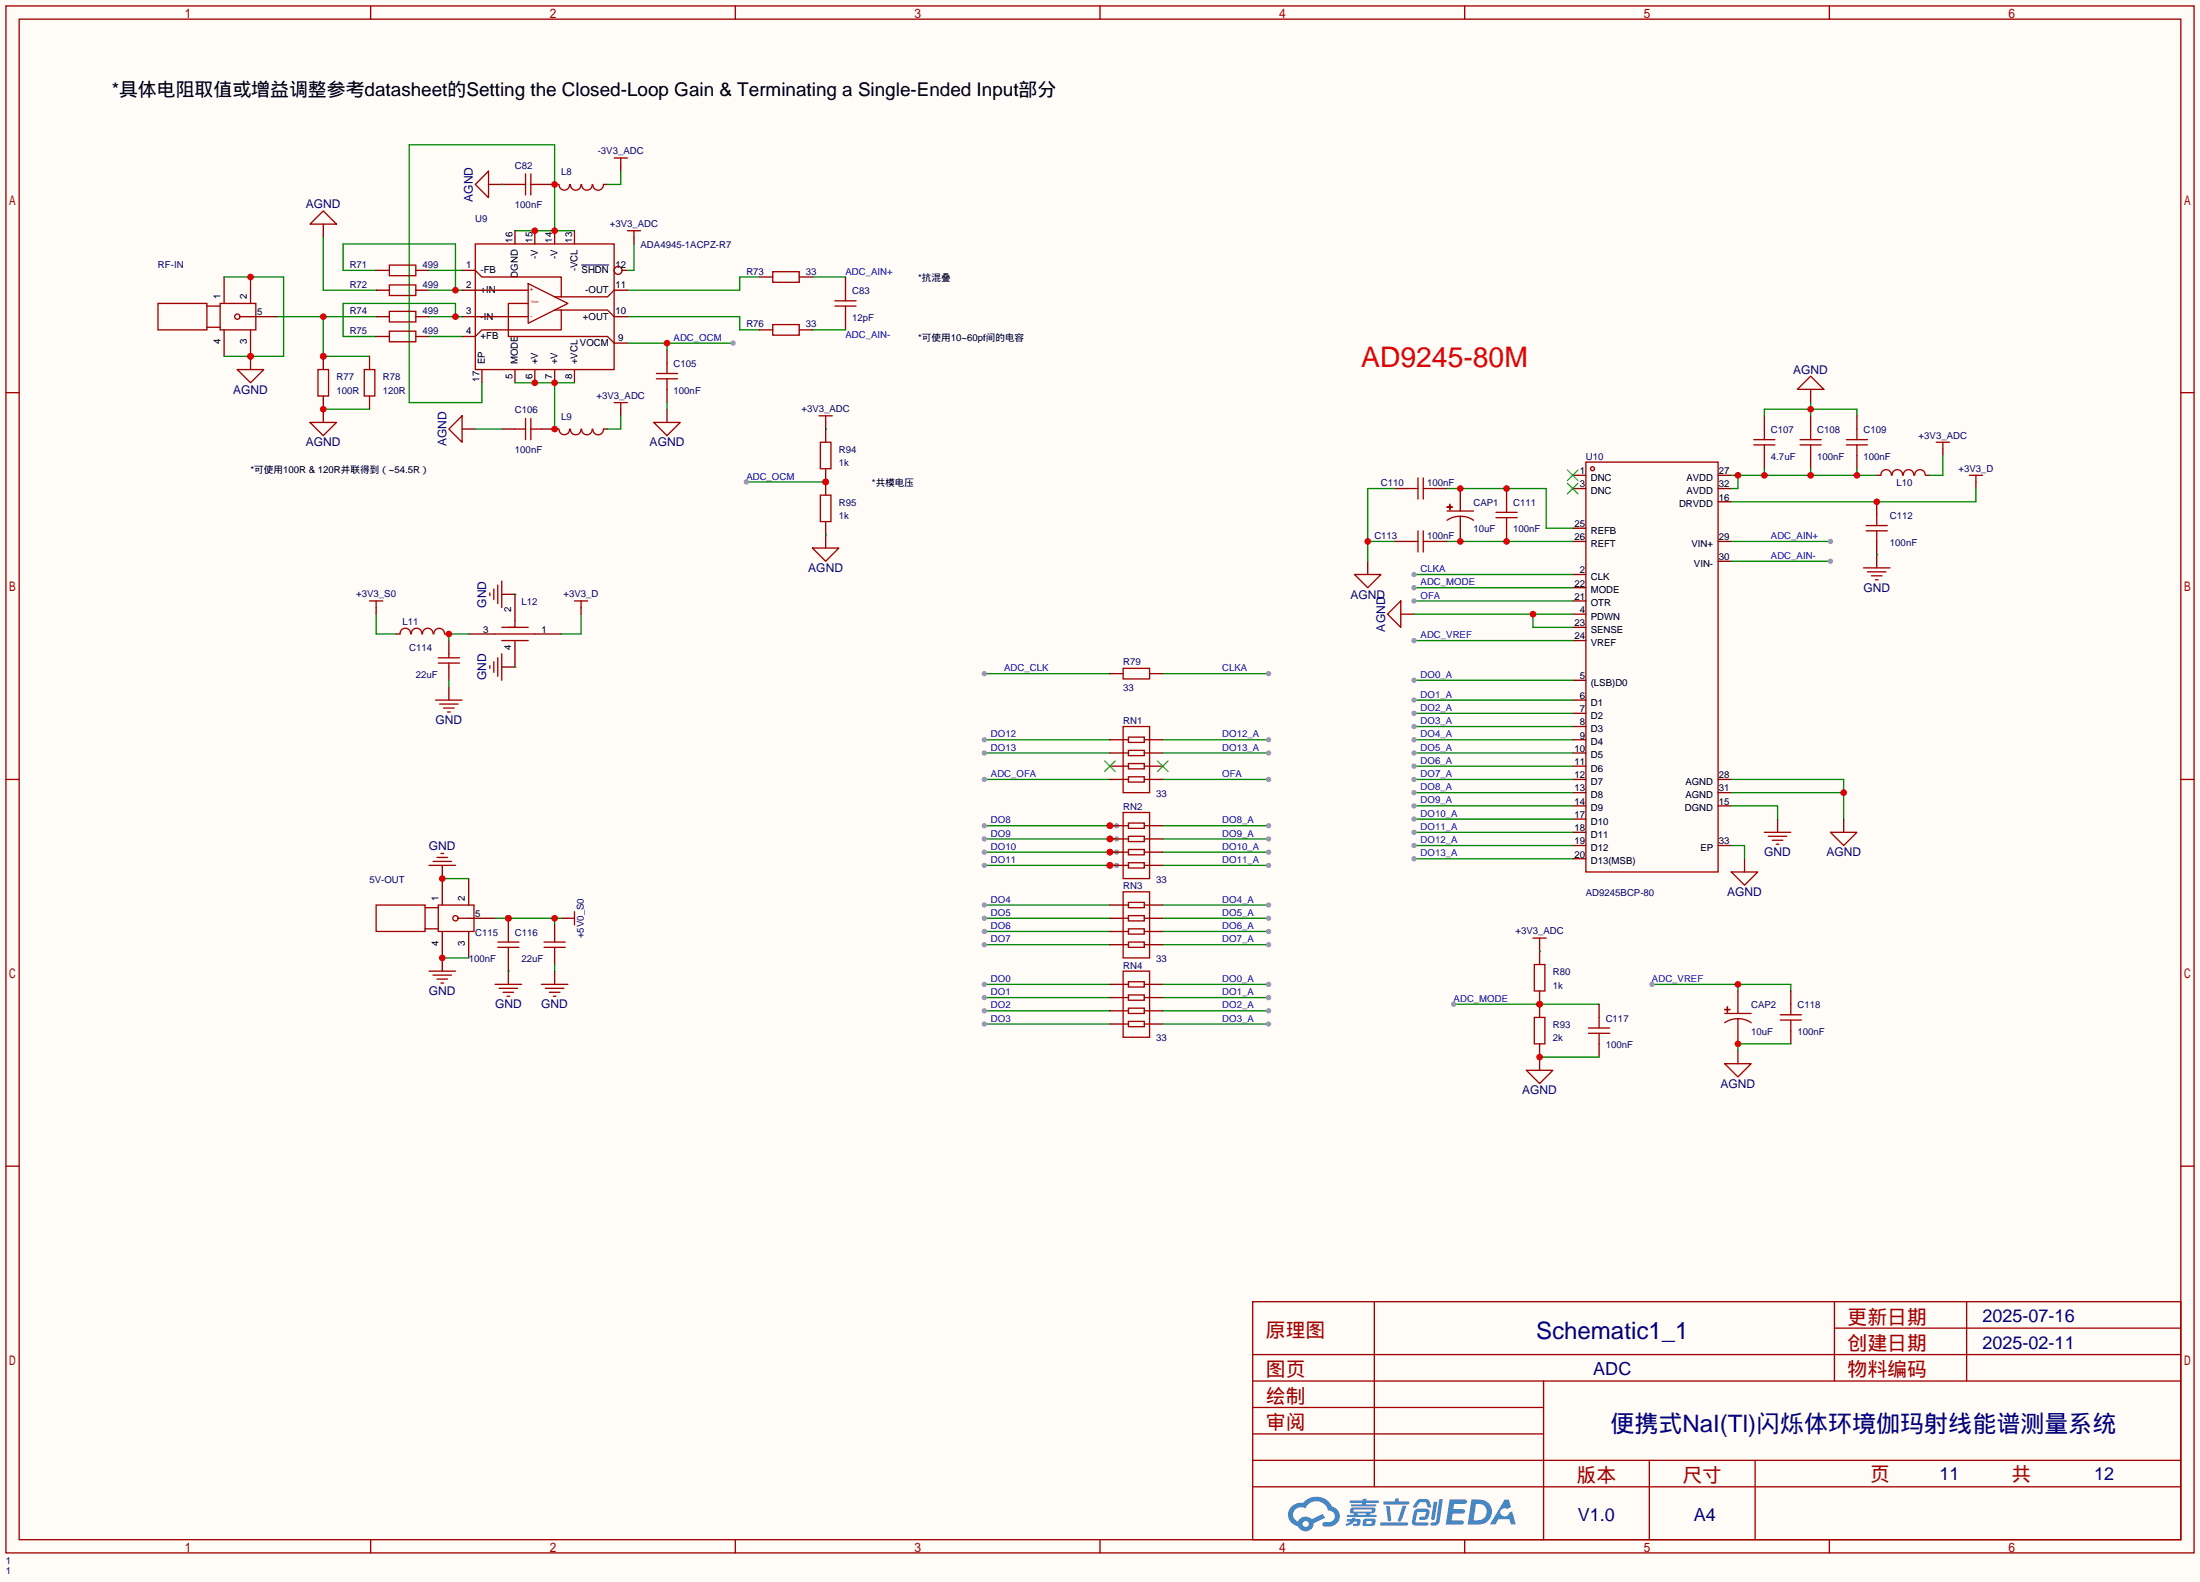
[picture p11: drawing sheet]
<svg xmlns="http://www.w3.org/2000/svg" width="423mm" height="304mm" viewBox="0 0 423 304" stroke-linecap="round" stroke-linejoin="round" font-family="sans-serif">
<path d="M0 0h422.7v303.9h-422.7z" fill="#fffcf7"/>
<g fill="none" stroke="#a10000" stroke-width=".25">
<path d="M1.1 1.1h420.4v297.2h-420.4zM3.7 3.7h415.3v292.1h-415.3zM71.2 1.1v2.6M141.3 1.1v2.6M211.3 1.1v2.6M281.4 1.1v2.6M351.5 1.1v2.6M1.1 75.4h2.6M419 75.4h2.5M1.1 149.7h2.6M419 149.7h2.5M1.1 224h2.6"/>
<path d="M419 224h2.5M240.7 250.1h178.3v45.7h-178.3zM264 250.1v35.5M352.4 250.1v15.2M352.4 255.1h66.6M377.8 250.1v15.2M240.7 270.4h55.8M240.7 265.3h178.3M240.7 275.5h55.8M240.7 260.2h178.3M296.5 265.3v30.5M71.2 295.8v2.5"/>
<path d="M141.3 295.8v2.5M211.3 295.8v2.5M240.7 285.6h178.3M240.7 280.5h178.3M281.4 295.8v2.5M316.9 280.5v15.3M337.2 280.5v15.3M351.5 295.8v2.5"/>
</g>
<g fill="#5487ff">
<path d="M278.5 288h2.1a.97 .97 0 0 1 1.3 .5 .53 .53 0 0 1-.7 .4h-1.8l-.2 1h1.9a.43 .43 0 0 1 .4 .5 .43 .43 0 0 1-.5 .4h-1.9l-.2 1.3h1.7a.45 .45 0 0 1 .6 .1 .45 .45 0 0 1-.2 .6l-3.3 .1z"/>
<path d="M289.1 288.1h.8l.4 1.4-.7 .4a.82 .82 0 0 0-1.2 .1 .82 .82 0 0 0 .1 1.1 .82 .82 0 0 0 1.1 0l.3-.5 .6-.3 .7 2.6h-1l-.2-1.1h-2.1l-.6 1.1h-1.1z"/>
<path d="M275.4 288.5h.8l-.5 3.2a.36 .36 0 0 1-.4 .3 .36 .36 0 0 1-.4-.3z"/>
<path d="M276.5 288h.7l-.6 4.3a1.13 1.13 0 0 1-1.8 .6l.2-.4 .7-.1 .2-.2z"/>
<path d="M272.2 288.3l.6-.3h1a.77 .77 0 0 1 .9 .5l.3 .9-.2 .2h-.5l-.3-.9-.2-.1h-1l-.7 1h-.6l-.1-.2z"/>
<path d="M271.8 290.2l.5-.4h1.7a.66 .66 0 0 1 .6 1l-.1 .4a.81 .81 0 0 1-.9 .8h-.7a.32 .32 0 0 1-.3-.4 .32 .32 0 0 1 .4-.3h.7l.2-.8h-1.6l-.3 1.9 2.1 .1a.32 .32 0 0 1 .3 .3 .32 .32 0 0 1-.3 .3h-2.3l-.5-.3-.1-.5z"/>
<path d="M265.2 292.4h5a.33 .33 0 0 1 .3 .4 .33 .33 0 0 1-.3 .3h-4.9l-.2-.2z"/>
<path d="M269.5 289.3h.7l-.6 2a1.04 1.04 0 0 1-.7 1l-.4-.3z"/>
<path d="M266.3 289.3h.7l.3 2.6a.34 .34 0 0 1-.3 .3 .34 .34 0 0 1-.4-.2z"/>
<path d="M265.8 288.4h2.2l.2-.6h.6l-.1 .6h1.8a.32 .32 0 0 1 .3 .3 .32 .32 0 0 1-.4 .3h-4.5l-.2-.1z"/>
<path d="M258.8 291.8h.9l.1-.2h.7l-.1 .2 .9 .1a.82 .82 0 0 1-.6 1.3h-.8v-.5l.8-.1v-.3h-.5l-.5 .4-1 .5-.2-.5 1-.4h-.8z"/>
<path d="M259.3 288.3h2.5v-.4h.8l-.1 .4h2.2l.2 .2-.2 .2h-2.3v.3h1.8l.2 .2-.2 .2h-4.5l-.2-.2 .1-.2h2l.1-.3h-2.3l-.1-.1z"/>
<path d="M282.7 288l-.8 4.9h1.7a2.47 2.47 0 0 0 2.9-1.7 2.47 2.47 0 0 0-1.4-3zM283.6 288.9a1.61 1.61 0 0 1 2 1.4 1.61 1.61 0 0 1-1.8 1.8h-.7z"/>
<path d="M259.5 289.8a.55 .55 0 0 0-.2 .7 .55 .55 0 0 0 .7 .2l.1 .3h-1.3v.4h5.5l.2-.1-.2-.3h-1.2l.2-.3a.7 .7 0 0 0 .8-.2 .7 .7 0 0 0 0-.9h-4.2zM260.1 290h3.3l.2 .1-.2 .3h-3.3l-.1-.2zM260.8 290.7h1.7l-.2 .3h-1.4z"/>
<path d="M262 291.9a1.05 1.05 0 0 0-.1 1.2 2.91 2.91 0 0 0 2.2-.1 .98 .98 0 0 0 0-1.2l-1.6-.1zM262.6 292.2h.8h.1v.3l-.2 .2h-.8z"/>
<path d="M248.2 289.4a2.23 2.23 0 0 0-.7 2.3 2.23 2.23 0 0 0 1.8 1.5 1.58 1.58 0 0 0 1.8 1 1.58 1.58 0 0 0 1.3-1.6l2.2-1-.5-.8-2.1 1a1.65 1.65 0 0 0-2.7 .5 1.45 1.45 0 0 1-.7-2 1.45 1.45 0 0 1 2-.6l.2 .1a2.3 2.3 0 0 1 2.3-1.4 2.3 2.3 0 0 1 2.1 1.8 1.12 1.12 0 0 1 1.2 1 1.12 1.12 0 0 1-1.1 1.2h-.7a.45 .45 0 0 0-.6 .4 .45 .45 0 0 0 .5 .5 2.21 2.21 0 0 0 2.2-.6 2.21 2.21 0 0 0 .5-2.2 2.13 2.13 0 0 0-1.3-1.1 3.3 3.3 0 0 0-5.6-.7l-1.1 .1zM250.3 292.8a.57 .57 0 0 1 1.1 0 .57 .57 0 0 1-1.1 0z"/>
</g>
<path d="M43.1 53.2v5.1M48.1 53.2v5.1M43.1 63.4v5.1M48.1 63.4v5.1M48.1 60.8h5.1M62.1 78.6v2.6M119.3 78.6v1.3M88.8 82.4h2.5M96.4 82.4h2.5M104 82.4h2.6" fill="none" stroke="#870000" stroke-width=".25"/>
<g fill="none" stroke="#a10000" stroke-width=".25">
<path d="M30.4 58.3h9.4v5.1h-9.4zM39.8 58.8h2.5M42.3 58.3h6.8v5.1h-6.8zM39.8 62.9h2.5M46.1 60.8h2M118 77.3h2.5M119.3 77.3v1.3M59.6 81.2h5l-2.5 2.5zM86.2 82.4l2.6-2.5v5.1zM98.9 82.4h2.1M101 80.4v4.1M102 82.4h2"/>
<path d="M102 80.4v4.1"/>
<circle cx="45.6" cy="60.8" r=".51"/>
</g>
<path d="M43.1 53.2h11.4v15.3h-11.4M91.3 82.4h5.1" fill="none" stroke="#008700" stroke-width=".25"/>
<g fill="#c00">
<circle cx="48.1" cy="68.5" r=".63"/>
<circle cx="48.1" cy="53.2" r=".63"/>
</g>
<path d="M48.1 68.5v2.5" fill="none" stroke="#870000" stroke-width=".25"/>
<circle cx="48.1" cy="68.5" r=".63" fill="#c00"/>
<path d="M91.3 35.4l2.6-2.5v5.1zM62.1 40.5l2.5 2.6h-5zM45.6 71h5.1l-2.6 2.5zM126.1 72.8h4.1M126.1 71.8h4.1M128.1 69.7v2.1M128.1 72.8v2" fill="none" stroke="#a10000" stroke-width=".25"/>
<path d="M93.9 35.4h2.5M62.1 43.1v2.5M128.1 67.2v2.5M128.1 74.8v2.5" fill="none" stroke="#870000" stroke-width=".25"/>
<path d="M120.5 65.9h20.3M128.1 65.9v1.3" fill="none" stroke="#008700" stroke-width=".25"/>
<circle cx="128.1" cy="65.9" r=".63" fill="#c00"/>
<circle cx="140.8" cy="65.9" r=".51" fill="#999"/>
<path d="M162.4 53.2v2.6M128.1 78.6v2.6M162.4 60.8v2.6M96.4 114.2h2.5v5.1M76.1 121.8h.7M85.5 121.8h.7M86.2 123.1v2.5M86.2 128.1v2.6M90 121.8h5.1M98.9 123.1v5h-2.5M102.7 121.8h5.1" fill="none" stroke="#870000" stroke-width=".25"/>
<g fill="none" stroke="#a10000" stroke-width=".25">
<path d="M160.4 58.8h4.1M160.4 57.8h4.1M162.4 55.8v2M162.4 58.8v2M125.6 81.2h5.1l-2.6 2.5zM94.1 113.9v.5M94.9 113.2v2M95.6 112.4v3.6M96.4 111.6v5.1M98.9 119.3v1.2h-1.2M76.9 121.8a1.01 1.01 0 0 1 1-1.1 1.01 1.01 0 0 1 1 1.1M79 121.8a1.01 1.01 0 0 1 1-1.1 1.01 1.01 0 0 1 1 1.1"/>
<path d="M81.2 121.8a1.01 1.01 0 0 1 1-1.1 1.01 1.01 0 0 1 1 1.1M83.4 121.8a1.01 1.01 0 0 1 1-1.1 1.01 1.01 0 0 1 1 1.1M84.2 127.4h4.1M84.2 126.4h4.1M86.2 125.6v.8M86.2 127.4v.7M94.1 127.9v.5M94.9 127.1v2.1M95.1 121.8h7.6M95.6 126.4v3.5M96.4 123.1h5.1M96.4 120.5h5.1"/>
<path d="M96.4 125.6v5.1"/>
</g>
<path d="M145.9 53.2h-3.8v2.6h-21.6M156.1 53.2h6.3M120.5 60.8h21.6v2.6h3.8M128.1 77.3v1.3M156.1 63.4h6.3M98.9 114.2h.1M90 121.8h-3.8v1.3M98.9 128.1h.1" fill="none" stroke="#008700" stroke-width=".25"/>
<circle cx="86.2" cy="121.8" r=".63" fill="#c00"/>
<path d="M72.3 118v3.8h3.8M111.6 118v3.8h-3.8M86.2 130.7v1.3M223.4 129.4h20.3" fill="none" stroke="#008700" stroke-width=".25"/>
<path d="M86.2 132v2.5" fill="none" stroke="#870000" stroke-width=".25"/>
<path d="M83.7 134.5h5.1M84.5 135.3h3.5M85.2 136h2M86 136.8h.5" fill="none" stroke="#a10000" stroke-width=".25"/>
<circle cx="243.7" cy="129.4" r=".51" fill="#999"/>
<path d="M189.1 129.4h24.1" fill="none" stroke="#008700" stroke-width=".25"/>
<circle cx="189.1" cy="129.4" r=".51" fill="#999"/>
<path d="M72.3 116.7v1.3M111.6 116.7v1.3" fill="none" stroke="#870000" stroke-width=".25"/>
<path d="M71 115.4h2.5M72.3 115.4v1.3M110.4 115.4h2.5M111.6 115.4v1.3" fill="none" stroke="#a10000" stroke-width=".25"/>
<path d="M223.4 189.1h20.3" fill="none" stroke="#008700" stroke-width=".25"/>
<circle cx="243.7" cy="189.1" r=".51" fill="#999"/>
<path d="M223.4 194.2h20.3" fill="none" stroke="#008700" stroke-width=".25"/>
<circle cx="243.7" cy="194.2" r=".51" fill="#999"/>
<path d="M223.4 191.6h20.3" fill="none" stroke="#008700" stroke-width=".25"/>
<circle cx="243.7" cy="191.6" r=".51" fill="#999"/>
<path d="M223.4 178.9h20.3" fill="none" stroke="#008700" stroke-width=".25"/>
<circle cx="243.7" cy="178.9" r=".51" fill="#999"/>
<path d="M223.4 196.7h20.3" fill="none" stroke="#008700" stroke-width=".25"/>
<circle cx="243.7" cy="196.7" r=".51" fill="#999"/>
<path d="M223.4 176.4h20.3" fill="none" stroke="#008700" stroke-width=".25"/>
<circle cx="243.7" cy="176.4" r=".51" fill="#999"/>
<path d="M223.4 173.9h20.3" fill="none" stroke="#008700" stroke-width=".25"/>
<circle cx="243.7" cy="173.9" r=".51" fill="#999"/>
<path d="M223.4 158.6h20.3" fill="none" stroke="#008700" stroke-width=".25"/>
<circle cx="243.7" cy="158.6" r=".51" fill="#999"/>
<path d="M223.4 181.5h20.3" fill="none" stroke="#008700" stroke-width=".25"/>
<circle cx="243.7" cy="181.5" r=".51" fill="#999"/>
<path d="M223.4 161.2h20.3" fill="none" stroke="#008700" stroke-width=".25"/>
<circle cx="243.7" cy="161.2" r=".51" fill="#999"/>
<path d="M223.4 163.7h20.3" fill="none" stroke="#008700" stroke-width=".25"/>
<circle cx="243.7" cy="163.7" r=".51" fill="#999"/>
<path d="M223.4 166.2h20.3" fill="none" stroke="#008700" stroke-width=".25"/>
<circle cx="243.7" cy="166.2" r=".51" fill="#999"/>
<path d="M189.1 158.6h25.4" fill="none" stroke="#008700" stroke-width=".25"/>
<circle cx="213.2" cy="158.6" r=".63" fill="#c00"/>
<g fill="#999">
<circle cx="189.1" cy="158.6" r=".51"/>
<circle cx="214.5" cy="158.6" r=".51"/>
</g>
<path d="M189.1 161.2h25.4" fill="none" stroke="#008700" stroke-width=".25"/>
<circle cx="213.2" cy="161.2" r=".63" fill="#c00"/>
<g fill="#999">
<circle cx="189.1" cy="161.2" r=".51"/>
<circle cx="214.5" cy="161.2" r=".51"/>
</g>
<path d="M189.1 163.7h25.4" fill="none" stroke="#008700" stroke-width=".25"/>
<circle cx="213.2" cy="163.7" r=".63" fill="#c00"/>
<g fill="#999">
<circle cx="189.1" cy="163.7" r=".51"/>
<circle cx="214.5" cy="163.7" r=".51"/>
</g>
<path d="M189.1 166.2h25.4" fill="none" stroke="#008700" stroke-width=".25"/>
<circle cx="213.2" cy="166.2" r=".63" fill="#c00"/>
<g fill="#999">
<circle cx="189.1" cy="166.2" r=".51"/>
<circle cx="214.5" cy="166.2" r=".51"/>
</g>
<path d="M189.1 173.9h24.1" fill="none" stroke="#008700" stroke-width=".25"/>
<circle cx="189.1" cy="173.9" r=".51" fill="#999"/>
<path d="M189.1 176.4h24.1" fill="none" stroke="#008700" stroke-width=".25"/>
<circle cx="189.1" cy="176.4" r=".51" fill="#999"/>
<path d="M189.1 178.9h24.1" fill="none" stroke="#008700" stroke-width=".25"/>
<circle cx="189.1" cy="178.9" r=".51" fill="#999"/>
<path d="M189.1 181.5h24.1" fill="none" stroke="#008700" stroke-width=".25"/>
<circle cx="189.1" cy="181.5" r=".51" fill="#999"/>
<path d="M189.1 189.1h24.1" fill="none" stroke="#008700" stroke-width=".25"/>
<circle cx="189.1" cy="189.1" r=".51" fill="#999"/>
<path d="M189.1 191.6h24.1" fill="none" stroke="#008700" stroke-width=".25"/>
<circle cx="189.1" cy="191.6" r=".51" fill="#999"/>
<path d="M189.1 194.2h24.1" fill="none" stroke="#008700" stroke-width=".25"/>
<circle cx="189.1" cy="194.2" r=".51" fill="#999"/>
<path d="M189.1 196.7h24.1" fill="none" stroke="#008700" stroke-width=".25"/>
<circle cx="189.1" cy="196.7" r=".51" fill="#999"/>
<g fill="none" stroke="#a10000" stroke-width=".25">
<path d="M72.3 173.9h9.4v5h-9.4zM81.7 174.4h2.5M81.7 178.4h2.5M84.2 173.9h6.9v5h-6.9zM88 176.4h2M82.4 186.6h5.1M83.2 187.3h3.5M83.9 188.1h2.1M84.7 188.8h.5"/>
<circle cx="87.5" cy="176.4" r=".51"/>
</g>
<path d="M85 168.8v5.1M85 178.9v7.7M90 168.8v5.1M90 178.9v5.1M90 176.4h5.1" fill="none" stroke="#870000" stroke-width=".25"/>
<path d="M85 168.8h5M85 184h5" fill="none" stroke="#008700" stroke-width=".25"/>
<circle cx="85" cy="184" r=".63" fill="#c00"/>
<path d="M85 166.2v2.6" fill="none" stroke="#870000" stroke-width=".25"/>
<circle cx="85" cy="168.8" r=".63" fill="#c00"/>
<path d="M82.4 166.2h5.1M83.2 165.5h3.5M83.9 164.7h2.1M84.7 164h.5M109.1 176.4h1.3M110.4 175.1v2.6" fill="none" stroke="#a10000" stroke-width=".25"/>
<path d="M107.8 176.4h1.3" fill="none" stroke="#870000" stroke-width=".25"/>
<path d="M95.1 176.4h12.7M106.6 176.4v1.3" fill="none" stroke="#008700" stroke-width=".25"/>
<g fill="#c00">
<circle cx="106.6" cy="176.4" r=".63"/>
<circle cx="97.7" cy="176.4" r=".63"/>
</g>
<path d="M95.6 181h4.1M104 189.1h5.1M104.5 182h4.1M104.5 181h4.1M104.8 189.9h3.5M105.5 190.6h2.1M106.3 191.4h.5M106.6 180.2v.8M106.6 182v.8" fill="none" stroke="#a10000" stroke-width=".25"/>
<path d="M97.7 176.4v2.5M106.6 177.7v2.5M106.6 182.8v2.5M106.6 186.6v2.5" fill="none" stroke="#870000" stroke-width=".25"/>
<path d="M106.6 185.3v1.3" fill="none" stroke="#008700" stroke-width=".25"/>
<circle cx="97.7" cy="176.4" r=".63" fill="#c00"/>
<g fill="none" stroke="#a10000" stroke-width=".25">
<path d="M98.9 35.4h2.1M101 33.4v4.1M102 35.4h2M102 33.4v4.1M107.4 82.4a1.01 1.01 0 0 0 1 1.1 1.01 1.01 0 0 0 1-1.1M109.6 82.4a1.01 1.01 0 0 0 1 1.1 1.01 1.01 0 0 0 1-1.1M111.7 82.4a1.01 1.01 0 0 0 1.1 1.1 1.01 1.01 0 0 0 1-1.1M113.9 82.4a1.01 1.01 0 0 0 1 1.1 1.01 1.01 0 0 0 1-1.1M97.7 178.9v2.1M95.1 189.1h5.1M95.6 182h4.1M95.9 189.9h3.5"/>
<path d="M96.6 190.6h2.1M97.4 191.4h.5M97.7 182v2"/>
</g>
<path d="M96.4 35.4h2.5M104 35.4h3.3M106.6 82.4h.7M116 82.4h.7M97.7 184v5.1" fill="none" stroke="#870000" stroke-width=".25"/>
<path d="M98.9 44.3h11.5M106.6 44.3v-16.5h-28v49.5h14v-3.8M97.7 186.6h.1" fill="none" stroke="#008700" stroke-width=".25"/>
<circle cx="106.6" cy="35.4" r=".63" fill="#c00"/>
<g fill="none" stroke="#870000" stroke-width=".25">
<path d="M116 35.4h.7M119.3 31.6v1.3M88.8 51.9h2.5M106.6 44.3v2.6M110.4 44.3v2.6M118 55.8h2.5M119.5 51.9h1M118 60.8h2.5"/>
<circle cx="118.7" cy="51.9" r=".76"/>
</g>
<path d="M107.4 35.4a1.01 1.01 0 0 0 1 1.1 1.01 1.01 0 0 0 1-1.1M109.6 35.4a1.01 1.01 0 0 0 1 1.1 1.01 1.01 0 0 0 1-1.1M111.7 35.4a1.01 1.01 0 0 0 1.1 1.1 1.01 1.01 0 0 0 1-1.1M113.9 35.4a1.01 1.01 0 0 0 1 1.1 1.01 1.01 0 0 0 1-1.1M118 30.4h2.5M119.3 30.4v1.2" fill="none" stroke="#a10000" stroke-width=".25"/>
<path d="M119.3 32.9v2.5h-2.6" fill="none" stroke="#008700" stroke-width=".25"/>
<path d="M111.7 50.9h5.3" fill="none" stroke="#000" stroke-width=".19"/>
<circle cx="106.6" cy="44.3" r=".63" fill="#c00"/>
<path d="M102.7 44.3v2.6" fill="none" stroke="#870000" stroke-width=".25"/>
<circle cx="102.7" cy="44.3" r=".63" fill="#c00"/>
<g fill="none" stroke="#870000" stroke-width=".25">
<path d="M72.3 55.8h2.5M79.9 55.8h2.5M88.8 55.8h2.5M98.9 44.3v2.6M72.3 60.8h2.5M79.9 60.8h2.5M88.8 60.8h2.5M88.8 64.6h2.5M92.6 71v2.5M98.9 71v2.5M102.7 71v2.5M106.6 71v2.5"/>
<path d="M110.4 71v2.5M118 65.9h2.5"/>
</g>
<g fill="none" stroke="#a10000" stroke-width=".25">
<path d="M74.8 54.7h5.1v2.1h-5.1zM74.8 59.8h5.1v2h-5.1zM91.3 46.9h26.7v24.1h-26.7zM91.3 51.9l1.3 1.3h15.2v3.8M91.3 55.8h10.2M101.5 58.3h-3.8v6.3h19l1.3 1.3M101.5 54.5l7.6 3.8-7.6 3.8zM106.6 59.6h1.2M106.6 57h1.2M107.8 59.6h8.9l1.3 1.2M107.8 59.6v3.8h-15.2l-1.3 1.2M118 55.8l-1.3 1.2h-8.9"/>
<path d="M91.3 60.8h10.2"/>
</g>
<path d="M72.3 51.9h-6.4v-5h21.6v8.9M82.4 55.8h6.4" fill="none" stroke="#008700" stroke-width=".25"/>
<circle cx="87.5" cy="55.8" r=".63" fill="#c00"/>
<path d="M82.4 60.8h6.4M87.5 60.8v-2.5h-21.6v6.3h6.4" fill="none" stroke="#008700" stroke-width=".25"/>
<circle cx="87.5" cy="60.8" r=".63" fill="#c00"/>
<path d="M72.3 51.9h2.5M79.9 51.9h2.5M72.3 64.6h2.5M79.9 64.6h2.5" fill="none" stroke="#870000" stroke-width=".25"/>
<path d="M74.8 50.9h5.1v2.1h-5.1zM74.8 63.6h5.1v2.1h-5.1z" fill="none" stroke="#a10000" stroke-width=".25"/>
<path d="M62.1 45.6v10.2h10.2M53.2 60.8h19.1M62.1 60.8v7.7h8.9M82.4 64.6h6.4" fill="none" stroke="#008700" stroke-width=".25"/>
<g fill="#c00">
<circle cx="62.1" cy="60.8" r=".63"/>
<circle cx="62.1" cy="68.5" r=".63"/>
</g>
<path d="M62.1 68.5v2.5" fill="none" stroke="#870000" stroke-width=".25"/>
<circle cx="62.1" cy="68.5" r=".63" fill="#c00"/>
<path d="M121.8 45.6v1.3M62.1 76.1v2.5" fill="none" stroke="#870000" stroke-width=".25"/>
<path d="M120.5 44.3h2.6M121.8 44.3v1.3M61.1 71h2v5.1h-2z" fill="none" stroke="#a10000" stroke-width=".25"/>
<path d="M121.8 46.9v5h-1.3M98.9 73.5h11.5M106.6 73.5v8.9" fill="none" stroke="#008700" stroke-width=".25"/>
<g fill="#c00">
<circle cx="106.6" cy="82.4" r=".63"/>
<circle cx="106.6" cy="73.5" r=".63"/>
<circle cx="102.7" cy="73.5" r=".63"/>
</g>
<path d="M96.4 35.4h.1M119.3 79.9v2.5h-2.6M332.6 152.3h21.6M332.6 149.7h21.6v7.7" fill="none" stroke="#008700" stroke-width=".25"/>
<g fill="none" stroke="#a10000" stroke-width=".25">
<path d="M304.7 88.8h25.4v78.7h-25.4zM339 159.9h5M351.7 159.9h5l-2.5 2.5zM339.7 160.7h3.6M340.5 161.4h2M341.2 162.2h.6"/>
<circle cx="305.9" cy="90" r=".38"/>
</g>
<g fill="none" stroke="#870000" stroke-width=".25">
<path d="M302.1 91.3h2.6M302.1 93.9h2.6M330.1 91.3h2.5M330.1 93.9h2.5M330.1 96.4h2.5M302.1 101.5h2.6M302.1 104h2.6M302.1 110.4h2.6M302.1 112.9h2.6M302.1 115.4h2.6M302.1 118h2.6M330.1 104h2.5"/>
<path d="M330.1 107.8h2.5M302.1 130.7h2.6M302.1 120.5h2.6M302.1 123.1h2.6M302.1 134.5h2.6M302.1 137h2.6M302.1 139.6h2.6M302.1 142.1h2.6M302.1 144.7h2.6M302.1 147.2h2.6M302.1 149.7h2.6M302.1 152.3h2.6"/>
<path d="M302.1 154.8h2.6M302.1 157.4h2.6M302.1 159.9h2.6M330.1 149.7h2.5M330.1 152.3h2.5M330.1 154.8h2.5M341.5 157.4v2.5M354.2 157.4v2.5M302.1 162.4h2.6M302.1 165h2.6M330.1 162.4h2.5"/>
</g>
<path d="M301.1 90.3l2 2M301.1 92.8l2 2.1M303.1 90.3l-2 2M303.1 92.8l-2 2.1" fill="none" stroke="#3c3" stroke-width=".25"/>
<circle cx="354.2" cy="152.3" r=".63" fill="#c00"/>
<path d="M332.6 104h19.1M332.6 154.8h8.9v2.6M332.6 162.4h2.6v2.6" fill="none" stroke="#008700" stroke-width=".25"/>
<path d="M335.2 165v2.5" fill="none" stroke="#870000" stroke-width=".25"/>
<path d="M332.6 167.5h5.1l-2.5 2.6z" fill="none" stroke="#a10000" stroke-width=".25"/>
<circle cx="351.7" cy="104" r=".51" fill="#999"/>
<path d="M332.6 107.8h19.1" fill="none" stroke="#008700" stroke-width=".25"/>
<circle cx="351.7" cy="107.8" r=".51" fill="#999"/>
<path d="M339 79.9v2.5M347.9 74.8v2.5M347.9 79.9v2.5M339 87.5v2.5M347.9 87.5v2.5M360.6 96.4v2.5M373.3 86.2v1.3M379.6 92.6v1.3M360.6 104v5.1" fill="none" stroke="#870000" stroke-width=".25"/>
<g fill="none" stroke="#a10000" stroke-width=".25">
<path d="M347.9 72.3l2.5 2.5h-5.1zM336.9 85.5h4.1M336.9 84.5h4.1M339 82.4v2.1M339 85.5v2M345.8 85.5h4.1M345.8 84.5h4.1M347.9 82.4v2.1M347.9 85.5v2M360.6 98.9v2.1M372 85h2.5M373.3 85v1.2"/>
<path d="M378.3 91.3h2.6M379.6 91.3v1.3M358 109.1h5.1M358.5 102h4.1M358.5 101h4.1M358.8 109.9h3.5M359.5 110.6h2.1M360.3 111.4h.5M360.6 102v2"/>
</g>
<path d="M339 79.9v-1.3h17.7v1.3M347.9 77.3v2.6" fill="none" stroke="#008700" stroke-width=".25"/>
<circle cx="347.9" cy="78.6" r=".63" fill="#c00"/>
<path d="M354.7 85.5h4.1M354.7 84.5h4.1M356.7 82.4v2.1M356.7 85.5v2" fill="none" stroke="#a10000" stroke-width=".25"/>
<path d="M356.7 79.9v2.5M356.7 87.5v2.5" fill="none" stroke="#870000" stroke-width=".25"/>
<path d="M360.6 106.6h.1M271.7 134.5h30.4" fill="none" stroke="#008700" stroke-width=".25"/>
<circle cx="271.7" cy="134.5" r=".51" fill="#999"/>
<path d="M271.7 137h30.4" fill="none" stroke="#008700" stroke-width=".25"/>
<circle cx="271.7" cy="137" r=".51" fill="#999"/>
<path d="M271.7 139.6h30.4" fill="none" stroke="#008700" stroke-width=".25"/>
<circle cx="271.7" cy="139.6" r=".51" fill="#999"/>
<path d="M271.7 142.1h30.4" fill="none" stroke="#008700" stroke-width=".25"/>
<circle cx="271.7" cy="142.1" r=".51" fill="#999"/>
<path d="M271.7 144.7h30.4" fill="none" stroke="#008700" stroke-width=".25"/>
<circle cx="271.7" cy="144.7" r=".51" fill="#999"/>
<path d="M271.7 147.2h30.4" fill="none" stroke="#008700" stroke-width=".25"/>
<circle cx="271.7" cy="147.2" r=".51" fill="#999"/>
<path d="M271.7 149.7h30.4" fill="none" stroke="#008700" stroke-width=".25"/>
<circle cx="271.7" cy="149.7" r=".51" fill="#999"/>
<path d="M271.7 152.3h30.4" fill="none" stroke="#008700" stroke-width=".25"/>
<circle cx="271.7" cy="152.3" r=".51" fill="#999"/>
<path d="M271.7 154.8h30.4" fill="none" stroke="#008700" stroke-width=".25"/>
<circle cx="271.7" cy="154.8" r=".51" fill="#999"/>
<path d="M271.7 157.4h30.4" fill="none" stroke="#008700" stroke-width=".25"/>
<circle cx="271.7" cy="157.4" r=".51" fill="#999"/>
<path d="M271.7 159.9h30.4" fill="none" stroke="#008700" stroke-width=".25"/>
<circle cx="271.7" cy="159.9" r=".51" fill="#999"/>
<path d="M271.7 162.4h30.4" fill="none" stroke="#008700" stroke-width=".25"/>
<circle cx="271.7" cy="162.4" r=".51" fill="#999"/>
<path d="M271.7 165h30.4" fill="none" stroke="#008700" stroke-width=".25"/>
<circle cx="271.7" cy="165" r=".51" fill="#999"/>
<path d="M271.7 130.7h30.4" fill="none" stroke="#008700" stroke-width=".25"/>
<circle cx="271.7" cy="130.7" r=".51" fill="#999"/>
<path d="M271.7 115.4h30.4" fill="none" stroke="#008700" stroke-width=".25"/>
<circle cx="271.7" cy="115.4" r=".51" fill="#999"/>
<path d="M213.2 129.4h2.6M220.9 129.4h2.5" fill="none" stroke="#870000" stroke-width=".25"/>
<path d="M215.8 128.4h5.1v2h-5.1z" fill="none" stroke="#a10000" stroke-width=".25"/>
<path d="M271.7 110.4h30.4" fill="none" stroke="#008700" stroke-width=".25"/>
<circle cx="271.7" cy="110.4" r=".51" fill="#999"/>
<g fill="none" stroke="#a10000" stroke-width=".25">
<path d="M270.4 93.9h2M272.4 91.8v4.1M273.4 91.8v4.1M273.4 93.9h2.1M278 97.4h1zM278 99.9a4.6 4.6 0 0 1 5.1 0M278 98.2h5.1M278.5 96.9v1zM287.4 99.4h4.1M287.4 98.4h4.1M289.4 96.4v2M289.4 99.4v2.1"/>
<path d="M270.4 104h2M272.4 102v4M273.4 102v4M273.4 104h2.1"/>
</g>
<path d="M267.8 93.9h2.6M275.5 93.9h2.5M280.5 93.9v4.3M280.5 99.2v4.8M289.4 93.9v2.5M267.8 104h2.6M275.5 104h2.5M289.4 101.5v2.5" fill="none" stroke="#870000" stroke-width=".25"/>
<path d="M278 104h24.1" fill="none" stroke="#008700" stroke-width=".25"/>
<g fill="#c00">
<circle cx="289.4" cy="104" r=".63"/>
<circle cx="280.5" cy="104" r=".63"/>
</g>
<path d="M278 93.9h19.1v7.6h5" fill="none" stroke="#008700" stroke-width=".25"/>
<g fill="#c00">
<circle cx="289.4" cy="93.9" r=".63"/>
<circle cx="280.5" cy="93.9" r=".63"/>
</g>
<path d="M262.8 107.8v2.6" fill="none" stroke="#870000" stroke-width=".25"/>
<path d="M260.2 110.4h5.1l-2.5 2.5z" fill="none" stroke="#a10000" stroke-width=".25"/>
<path d="M267.8 93.9h-5v13.9M262.8 104h5" fill="none" stroke="#008700" stroke-width=".25"/>
<circle cx="262.8" cy="104" r=".63" fill="#c00"/>
<path d="M271.7 112.9h30.4" fill="none" stroke="#008700" stroke-width=".25"/>
<circle cx="271.7" cy="112.9" r=".51" fill="#999"/>
<path d="M269.1 118h2.6" fill="none" stroke="#870000" stroke-width=".25"/>
<path d="M269.1 115.4v5.1l-2.5-2.5z" fill="none" stroke="#a10000" stroke-width=".25"/>
<path d="M271.7 118h30.4M294.5 118v2.5h7.6" fill="none" stroke="#008700" stroke-width=".25"/>
<circle cx="294.5" cy="118" r=".63" fill="#c00"/>
<path d="M271.7 123.1h30.4" fill="none" stroke="#008700" stroke-width=".25"/>
<circle cx="271.7" cy="123.1" r=".51" fill="#999"/>
<path d="M279.3 192.9h27.9" fill="none" stroke="#008700" stroke-width=".25"/>
<circle cx="295.8" cy="192.9" r=".63" fill="#c00"/>
<circle cx="279.3" cy="192.9" r=".51" fill="#999"/>
<path d="M295.8 182.8v2.5M295.8 190.4v5.1" fill="none" stroke="#870000" stroke-width=".25"/>
<path d="M294.8 185.3h2v5.1h-2z" fill="none" stroke="#a10000" stroke-width=".25"/>
<circle cx="295.8" cy="192.9" r=".63" fill="#c00"/>
<path d="M295.8 181.5v1.3M307.2 192.9v2.6M295.8 200.5v5.1M307.2 200.5v2.6" fill="none" stroke="#870000" stroke-width=".25"/>
<path d="M294.5 180.2h2.6M294.8 195.5h2v5h-2zM295.8 180.2v1.3M305.2 198.5h4M305.2 197.5h4M307.2 195.5v2M307.2 198.5v2M293.2 205.6h5.1l-2.5 2.6z" fill="none" stroke="#a10000" stroke-width=".25"/>
<path d="M295.8 182.8h.1M295.8 203.1h11.4" fill="none" stroke="#008700" stroke-width=".25"/>
<circle cx="295.8" cy="203.1" r=".63" fill="#c00"/>
<path d="M317.4 189.1h26.6v1.3M333.9 189.1v1.3" fill="none" stroke="#008700" stroke-width=".25"/>
<circle cx="333.9" cy="189.1" r=".63" fill="#c00"/>
<circle cx="317.4" cy="189.1" r=".51" fill="#999"/>
<path d="M331.3 193.9l1.1 .1zM331.3 196.5a4.6 4.6 0 0 1 5.1 0M331.3 194.7h5.1M331.9 193.4v1zM342 196h4.1M342 194.9h4.1M344 192.9v2M344 196v2M331.3 204.3h5.1l-2.5 2.6z" fill="none" stroke="#a10000" stroke-width=".25"/>
<path d="M333.9 190.4v4.3M333.9 195.7v4.8M344 190.4v2.5M344 198v2.5M333.9 201.8v2.5" fill="none" stroke="#870000" stroke-width=".25"/>
<path d="M344 200.5h-10.1v1.3" fill="none" stroke="#008700" stroke-width=".25"/>
<circle cx="333.9" cy="200.5" r=".63" fill="#c00"/>
<path d="M360.6 91.3h.7M370 91.3h.7" fill="none" stroke="#870000" stroke-width=".25"/>
<path d="M361.3 91.3a1.01 1.01 0 0 1 1.1-1.1 1.01 1.01 0 0 1 1 1.1M363.5 91.3a1.01 1.01 0 0 1 1-1.1 1.01 1.01 0 0 1 1 1.1M365.7 91.3a1.01 1.01 0 0 1 1-1.1 1.01 1.01 0 0 1 1 1.1M367.8 91.3a1.01 1.01 0 0 1 1.1-1.1 1.01 1.01 0 0 1 1 1.1" fill="none" stroke="#a10000" stroke-width=".25"/>
<path d="M332.6 91.3h28M333.9 91.3v2.6h-1.3M339 90v1.3M347.9 90v1.3M356.7 90v1.3" fill="none" stroke="#008700" stroke-width=".25"/>
<g fill="#c00">
<circle cx="333.9" cy="91.3" r=".63"/>
<circle cx="339" cy="91.3" r=".63"/>
<circle cx="347.9" cy="91.3" r=".63"/>
<circle cx="356.7" cy="91.3" r=".63"/>
</g>
<path d="M379.6 93.9v2.5h-47" fill="none" stroke="#008700" stroke-width=".25"/>
<circle cx="360.6" cy="96.4" r=".63" fill="#c00"/>
<path d="M373.3 87.5v3.8h-2.6M223.4 142.1h20.3" fill="none" stroke="#008700" stroke-width=".25"/>
<circle cx="243.7" cy="142.1" r=".51" fill="#999"/>
<path d="M189.1 142.1h24.1" fill="none" stroke="#008700" stroke-width=".25"/>
<circle cx="189.1" cy="142.1" r=".51" fill="#999"/>
<path d="M223.4 149.7h20.3" fill="none" stroke="#008700" stroke-width=".25"/>
<circle cx="243.7" cy="149.7" r=".51" fill="#999"/>
<path d="M189.1 149.7h24.1" fill="none" stroke="#008700" stroke-width=".25"/>
<circle cx="189.1" cy="149.7" r=".51" fill="#999"/>
<path d="M223.4 144.7h20.3" fill="none" stroke="#008700" stroke-width=".25"/>
<circle cx="243.7" cy="144.7" r=".51" fill="#999"/>
<path d="M189.1 144.7h24.1" fill="none" stroke="#008700" stroke-width=".25"/>
<circle cx="189.1" cy="144.7" r=".51" fill="#999"/>
<g fill="none" stroke="#a10000" stroke-width=".25">
<path d="M215.8 139.6h5.1v12.7h-5.1zM215.8 156.1h5.1v12.7h-5.1zM215.8 142.1h1M215.8 144.7h1M215.8 147.2h1M215.8 149.7h1M216.8 141.6h3v1h-3zM216.8 144.1h3v1.1h-3zM216.8 146.7h3v1h-3zM216.8 149.2h3v1h-3zM219.8 142.1h1.1M219.8 144.7h1.1"/>
<path d="M219.8 147.2h1.1M219.8 149.7h1.1"/>
</g>
<path d="M213.2 142.1h2.6M213.2 144.7h2.6M213.2 147.2h2.6M213.2 149.7h2.6M213.2 158.6h2.6M220.9 142.1h2.5M220.9 144.7h2.5M220.9 147.2h2.5M220.9 149.7h2.5" fill="none" stroke="#870000" stroke-width=".25"/>
<path d="M212.2 146.2l2 2M214.2 146.2l-2 2M222.4 146.2l2 2M224.4 146.2l-2 2" fill="none" stroke="#3c3" stroke-width=".25"/>
<circle cx="213.2" cy="158.6" r=".63" fill="#c00"/>
<path d="M213.2 161.2h2.6" fill="none" stroke="#870000" stroke-width=".25"/>
<circle cx="213.2" cy="161.2" r=".63" fill="#c00"/>
<path d="M213.2 163.7h2.6" fill="none" stroke="#870000" stroke-width=".25"/>
<circle cx="213.2" cy="163.7" r=".63" fill="#c00"/>
<path d="M213.2 166.2h2.6" fill="none" stroke="#870000" stroke-width=".25"/>
<circle cx="213.2" cy="166.2" r=".63" fill="#c00"/>
<g fill="none" stroke="#870000" stroke-width=".25">
<path d="M71 68.5v2.5M71 76.1v2.5M220.9 158.6h2.5M213.2 173.9h2.6M213.2 176.4h2.6M213.2 178.9h2.6M220.9 166.2h2.5M220.9 163.7h2.5M220.9 161.2h2.5M220.9 173.9h2.5M220.9 176.4h2.5M220.9 178.9h2.5"/>
<path d="M213.2 181.5h2.6M213.2 189.1h2.6M213.2 191.6h2.6M213.2 194.2h2.6M213.2 196.7h2.6M220.9 181.5h2.5M220.9 189.1h2.5M220.9 191.6h2.5M220.9 194.2h2.5M220.9 196.7h2.5"/>
</g>
<g fill="none" stroke="#a10000" stroke-width=".25">
<path d="M70 71h2v5.1h-2zM215.8 158.6h1M216.8 158.1h3v1h-3zM219.8 158.6h1.1M215.8 171.3h5.1v12.7h-5.1zM215.8 161.2h1M215.8 163.7h1M215.8 166.2h1M215.8 173.9h1M215.8 176.4h1M215.8 178.9h1M216.8 160.7h3v1h-3z"/>
<path d="M216.8 163.2h3v1h-3zM216.8 165.7h3v1.1h-3zM216.8 173.4h3v1h-3zM216.8 175.9h3v1h-3zM216.8 178.4h3v1.1h-3zM219.8 161.2h1.1M219.8 163.7h1.1M219.8 166.2h1.1M219.8 173.9h1.1M219.8 176.4h1.1M219.8 178.9h1.1M215.8 186.6h5.1v12.7h-5.1z"/>
<path d="M215.8 181.5h1M215.8 189.1h1M215.8 191.6h1M215.8 194.2h1M215.8 196.7h1M216.8 181h3v1h-3zM216.8 188.6h3v1h-3zM216.8 191.1h3v1.1h-3zM216.8 193.7h3v1h-3zM216.8 196.2h3v1h-3zM219.8 181.5h1.1M219.8 189.1h1.1"/>
<path d="M219.8 191.6h1.1M219.8 194.2h1.1M219.8 196.7h1.1"/>
</g>
<path d="M62.1 78.6h8.9" fill="none" stroke="#008700" stroke-width=".25"/>
<circle cx="62.1" cy="78.6" r=".63" fill="#c00"/>
<path d="M145.9 53.2h2.6M153.5 53.2h2.6M145.9 63.4h2.6M153.5 63.4h2.6" fill="none" stroke="#870000" stroke-width=".25"/>
<path d="M148.5 52.2h5v2h-5zM148.5 62.4h5v2h-5z" fill="none" stroke="#a10000" stroke-width=".25"/>
<path d="M143.4 92.6h15.2" fill="none" stroke="#008700" stroke-width=".25"/>
<circle cx="158.6" cy="92.6" r=".63" fill="#c00"/>
<circle cx="143.4" cy="92.6" r=".51" fill="#999"/>
<path d="M158.6 82.4v2.6M158.6 90v5.1" fill="none" stroke="#870000" stroke-width=".25"/>
<path d="M157.6 85h2v5h-2z" fill="none" stroke="#a10000" stroke-width=".25"/>
<circle cx="158.6" cy="92.6" r=".63" fill="#c00"/>
<path d="M158.6 81.2v1.2M158.6 100.2v5.1" fill="none" stroke="#870000" stroke-width=".25"/>
<path d="M157.4 79.9h2.5M158.6 79.9v1.3M157.6 95.1h2v5.1h-2zM156.1 105.3h5.1l-2.6 2.5z" fill="none" stroke="#a10000" stroke-width=".25"/>
<path d="M82.4 51.9h6.4M158.6 82.4h.1M158.6 102.7h.1" fill="none" stroke="#008700" stroke-width=".25"/>
<text font-size="5.4" fill="#f00" x="261.5" y="70.4">AD9245-80M</text>
<g font-size="4.6" fill="#000080">
<text x="295.1" y="257.2">Schematic1_1</text>
<text x="309.4" y="275">便携式NaI(Tl)闪烁体环境伽玛射线能谱测量系统</text>
</g>
<g font-size="3.8" fill="#a00000">
<text x="243.2" y="256.8">原理图</text>
<text x="355" y="254.3">更新日期</text>
<text x="355" y="259.3">创建日期</text>
<text x="243.2" y="269.5">绘制</text>
<text x="243.2" y="264.4">图页</text>
<text x="355" y="264.4">物料编码</text>
<text x="243.2" y="274.6">审阅</text>
<text x="302.9" y="284.7">版本</text>
<text x="323.2" y="284.7">尺寸</text>
<text x="359.3" y="284.5">页</text>
<text x="386.5" y="284.5">共</text>
</g>
<text font-size="3.6" x="21.5" y="18.4">*具体电阻取值或增益调整参考datasheet的Setting the Closed-Loop Gain &amp; Terminating a Single-Ended Input部分</text>
<g font-size="3.5" fill="#000080">
<text x="380.9" y="254">2025-07-16</text>
<text x="380.9" y="259.1">2025-02-11</text>
<text x="306.1" y="264.2">ADC</text>
<text x="372.6" y="284.3">11</text>
<text x="402.3" y="284.3">12</text>
<text x="303.1" y="292.1">V1.0</text>
<text x="325.4" y="292.1">A4</text>
</g>
<g font-size="2.3" fill="#000080">
<text x="58.8" y="40.1">AGND</text>
<text x="90.9" y="38.8" transform="rotate(-90 90.9 38.8)">AGND</text>
<text x="344.5" y="71.8">AGND</text>
<text x="44.8" y="75.6">AGND</text>
<text x="58.8" y="85.8">AGND</text>
<text x="85.8" y="85.8" transform="rotate(-90 85.8 85.8)">AGND</text>
<text x="124.8" y="85.8">AGND</text>
<text x="155.3" y="109.9">AGND</text>
<text x="358" y="113.7">GND</text>
<text x="93.4" y="116.7" transform="rotate(-90 93.4 116.7)">GND</text>
<text x="259.4" y="115">AGND</text>
<text x="266.1" y="121.3" transform="rotate(-90 266.1 121.3)">AGND</text>
<text x="93.4" y="130.7" transform="rotate(-90 93.4 130.7)">GND</text>
<text x="83.7" y="139.1">GND</text>
<text x="82.4" y="163.2">GND</text>
<text x="338.9" y="164.5">GND</text>
<text x="350.9" y="164.5">AGND</text>
<text x="331.8" y="172.1">AGND</text>
<text x="82.4" y="191.2">GND</text>
<text x="95.1" y="193.7">GND</text>
<text x="104" y="193.7">GND</text>
<text x="330.5" y="209">AGND</text>
<text x="292.4" y="210.2">AGND</text>
</g>
<g font-size="1.8" fill="#000080">
<text x="114.8" y="29.6">-3V3_ADC</text>
<text x="98.9" y="32.4">C82</text>
<text x="107.8" y="33.7">L8</text>
<text x="98.9" y="40.1">100nF</text>
<text x="91.3" y="42.6">U9</text>
<text x="117.1" y="43.6">+3V3_ADC</text>
<text x="123.1" y="47.7">ADA4945-1ACPZ-R7</text>
<text x="30.4" y="51.5">RF-IN</text>
<text x="67.2" y="51.5">R71</text>
<text x="81.2" y="51.5">499</text>
<text x="143.4" y="52.8">R73</text>
<text x="154.8" y="52.8">33</text>
<text x="67.2" y="55.3">R72</text>
<text x="81.2" y="55.3">499</text>
<text x="163.7" y="56.6">C83</text>
<text x="67.2" y="60.4">R74</text>
<text x="67.2" y="64.2">R75</text>
<text x="81.2" y="60.4">499</text>
<text x="81.2" y="64.2">499</text>
<text x="143.4" y="62.9">R76</text>
<text x="154.8" y="62.9">33</text>
<text x="163.7" y="61.6">12pF</text>
<text x="129.4" y="70.5">C105</text>
<text x="64.6" y="73.1">R77</text>
<text x="64.6" y="75.6">100R</text>
<text x="73.5" y="73.1">R78</text>
<text x="73.5" y="75.6">120R</text>
<text x="114.6" y="76.6">+3V3_ADC</text>
<text x="129.4" y="75.6">100nF</text>
<text x="98.9" y="79.4">C106</text>
<text x="107.8" y="80.7">L9</text>
<text x="154" y="79.2">+3V3_ADC</text>
<text x="340.2" y="83.2">C107</text>
<text x="349.1" y="83.2">C108</text>
<text x="358" y="83.2">C109</text>
<text x="98.9" y="87">100nF</text>
<text x="161.2" y="87">R94</text>
<text x="161.2" y="89.6">1k</text>
<text x="304.7" y="88.3">U10</text>
<text x="340.2" y="88.3">4.7uF</text>
<text x="349.1" y="88.3">100nF</text>
<text x="358" y="88.3">100nF</text>
<text x="368.6" y="84.2">+3V3_ADC</text>
<text x="265.3" y="93.4">C110</text>
<text x="274.2" y="93.4">100nF</text>
<text x="364.4" y="93.4">L10</text>
<text x="376.2" y="90.6">+3V3_D</text>
<text x="161.2" y="97.2">R95</text>
<text x="161.2" y="99.7">1k</text>
<text x="283.1" y="97.2">CAP1</text>
<text x="290.7" y="97.2">C111</text>
<text x="363.1" y="99.7">C112</text>
<text x="264" y="103.6">C113</text>
<text x="274.2" y="103.6">100nF</text>
<text x="283.1" y="102.3">10uF</text>
<text x="290.7" y="102.3">100nF</text>
<text x="363.1" y="104.8">100nF</text>
<text x="68.4" y="114.7">+3V3_S0</text>
<text x="100.2" y="116.3">L12</text>
<text x="108.3" y="114.7">+3V3_D</text>
<text x="77.3" y="120.1">L11</text>
<text x="78.6" y="125.1">C114</text>
<text x="79.9" y="130.2">22uF</text>
<text x="215.8" y="127.7">R79</text>
<text x="215.8" y="132.8">33</text>
<text x="215.8" y="139.1">RN1</text>
<text x="215.8" y="155.6">RN2</text>
<text x="222.1" y="153.1">33</text>
<text x="71" y="169.6">5V-OUT</text>
<text x="215.8" y="170.9">RN3</text>
<text x="222.1" y="169.6">33</text>
<text x="304.7" y="172.1">AD9245BCP-80</text>
<text x="91.3" y="179.8">C115</text>
<text x="98.9" y="179.8">C116</text>
<text x="291.1" y="179.5">+3V3_ADC</text>
<text x="90" y="184.8">100nF</text>
<text x="100.2" y="184.8">22uF</text>
<text x="112.2" y="180.2" transform="rotate(-90 112.2 180.2)">+5V0_S0</text>
<text x="222.1" y="184.8">33</text>
<text x="215.8" y="186.1">RN4</text>
<text x="298.3" y="187.4">R80</text>
<text x="298.3" y="189.9">1k</text>
<text x="298.3" y="197.5">R93</text>
<text x="308.5" y="196.3">C117</text>
<text x="336.4" y="193.7">CAP2</text>
<text x="345.3" y="193.7">C118</text>
<text x="222.1" y="200.1">33</text>
<text x="298.3" y="200.1">2k</text>
<text x="308.5" y="201.3">100nF</text>
<text x="336.4" y="198.8">10uF</text>
<text x="345.3" y="198.8">100nF</text>
<text x="1.1" y="300.4">1</text>
<text x="1.1" y="302.4">1</text>
</g>
<g font-size="1.8">
<text x="98.5" y="46.6" transform="rotate(-90 98.5 46.6)">16</text>
<text x="102.3" y="46.6" transform="rotate(-90 102.3 46.6)">15</text>
<text x="106.1" y="46.6" transform="rotate(-90 106.1 46.6)">14</text>
<text x="109.9" y="46.6" transform="rotate(-90 109.9 46.6)">13</text>
<text x="89.5" y="51.5">1</text>
<text x="92.3" y="52.5">-FB</text>
<text x="99.5" y="53.3" transform="rotate(-90 99.5 53.3)">DGND</text>
<text x="103.3" y="49.7" transform="rotate(-90 103.3 49.7)">-V</text>
<text x="107.1" y="49.7" transform="rotate(-90 107.1 49.7)">-V</text>
<text x="110.9" y="52.1" transform="rotate(-90 110.9 52.1)">-VCL</text>
<text x="111.7" y="52.5">SHDN</text>
<text x="118.2" y="51.5">12</text>
<text x="42.3" y="57.5" transform="rotate(-90 42.3 57.5)">1</text>
<text x="47.4" y="57.5" transform="rotate(-90 47.4 57.5)">2</text>
<text x="89.5" y="55.3">2</text>
<text x="92.3" y="56.3">+IN</text>
<text x="112.5" y="56.3">-OUT</text>
<text x="118.2" y="55.3">11</text>
<text x="176.4" y="54">*抗混叠</text>
<text x="49.4" y="60.6">5</text>
<text x="89.5" y="60.4">3</text>
<text x="89.5" y="64.2">4</text>
<text x="92.3" y="61.4">-IN</text>
<text x="92.3" y="65.2">+FB</text>
<text x="112" y="61.4">+OUT</text>
<text x="118.2" y="60.4">10</text>
<text x="118.7" y="65.5">9</text>
<text x="176.4" y="65.5">*可使用10~60pf间的电容</text>
<text x="42.3" y="66.2" transform="rotate(-90 42.3 66.2)">4</text>
<text x="47.4" y="66.2" transform="rotate(-90 47.4 66.2)">3</text>
<text x="93.1" y="70" transform="rotate(-90 93.1 70)">EP</text>
<text x="99.5" y="70" transform="rotate(-90 99.5 70)">MODE</text>
<text x="103.3" y="70" transform="rotate(-90 103.3 70)">+V</text>
<text x="107.1" y="70" transform="rotate(-90 107.1 70)">+V</text>
<text x="110.9" y="70" transform="rotate(-90 110.9 70)">+VCL</text>
<text x="111.4" y="66.5">VOCM</text>
<text x="92.1" y="73.3" transform="rotate(-90 92.1 73.3)">17</text>
<text x="98.5" y="72.8" transform="rotate(-90 98.5 72.8)">5</text>
<text x="102.3" y="72.8" transform="rotate(-90 102.3 72.8)">6</text>
<text x="106.1" y="72.8" transform="rotate(-90 106.1 72.8)">7</text>
<text x="109.9" y="72.8" transform="rotate(-90 109.9 72.8)">8</text>
<text x="48.1" y="90.9">*可使用100R &amp; 120R并联得到（~54.5R）</text>
<text x="167.5" y="93.4">*共模电压</text>
<text x="303.5" y="91.1">1</text>
<text x="303.5" y="93.6">3</text>
<text x="305.6" y="92.4">DNC</text>
<text x="305.6" y="94.9">DNC</text>
<text x="324" y="94.9">AVDD</text>
<text x="324" y="92.4">AVDD</text>
<text x="330.2" y="93.6">32</text>
<text x="330.2" y="91.1">27</text>
<text x="302.5" y="101.2">25</text>
<text x="322.6" y="97.4">DRVDD</text>
<text x="330.2" y="96.2">16</text>
<text x="302.5" y="103.8">26</text>
<text x="305.6" y="102.5">REFB</text>
<text x="305.6" y="105.1">REFT</text>
<text x="325" y="105.1">VIN+</text>
<text x="330.2" y="107.6">30</text>
<text x="330.2" y="103.8">29</text>
<text x="302.5" y="112.7">22</text>
<text x="303.5" y="110.1">2</text>
<text x="305.6" y="111.4">CLK</text>
<text x="305.6" y="113.9">MODE</text>
<text x="325.4" y="108.9">VIN-</text>
<text x="98.2" y="117.5" transform="rotate(-90 98.2 117.5)">2</text>
<text x="302.5" y="115.2">21</text>
<text x="303.5" y="117.8">4</text>
<text x="305.6" y="116.5">OTR</text>
<text x="305.6" y="119">PDWN</text>
<text x="92.8" y="121.6">3</text>
<text x="98.2" y="124.9" transform="rotate(-90 98.2 124.9)">4</text>
<text x="104" y="121.6">1</text>
<text x="302.5" y="120.3">23</text>
<text x="302.5" y="122.8">24</text>
<text x="305.6" y="121.6">SENSE</text>
<text x="305.6" y="124.1">VREF</text>
<text x="303.5" y="130.5">5</text>
<text x="305.6" y="131.7">(LSB)D0</text>
<text x="303.5" y="134.3">6</text>
<text x="303.5" y="136.8">7</text>
<text x="305.6" y="135.5">D1</text>
<text x="303.5" y="139.3">8</text>
<text x="303.5" y="141.9">9</text>
<text x="305.6" y="138.1">D2</text>
<text x="305.6" y="140.6">D3</text>
<text x="305.6" y="143.2">D4</text>
<text x="302.5" y="144.4">10</text>
<text x="302.5" y="147">11</text>
<text x="302.5" y="149.5">12</text>
<text x="305.6" y="145.7">D5</text>
<text x="305.6" y="148.2">D6</text>
<text x="330.2" y="149.5">28</text>
<text x="302.5" y="152">13</text>
<text x="302.5" y="154.6">14</text>
<text x="305.6" y="150.8">D7</text>
<text x="305.6" y="153.3">D8</text>
<text x="305.6" y="155.9">D9</text>
<text x="323.7" y="155.9">DGND</text>
<text x="323.8" y="153.3">AGND</text>
<text x="323.8" y="150.8">AGND</text>
<text x="330.2" y="154.6">15</text>
<text x="330.2" y="152">31</text>
<text x="302.5" y="157.1">17</text>
<text x="302.5" y="159.7">18</text>
<text x="305.6" y="158.4">D10</text>
<text x="305.6" y="160.9">D11</text>
<text x="302.5" y="162.2">19</text>
<text x="302.5" y="164.7">20</text>
<text x="305.6" y="163.5">D12</text>
<text x="305.6" y="166">D13(MSB)</text>
<text x="326.7" y="163.5">EP</text>
<text x="330.2" y="162.2">33</text>
<text x="84.2" y="173.1" transform="rotate(-90 84.2 173.1)">1</text>
<text x="89.3" y="173.1" transform="rotate(-90 89.3 173.1)">2</text>
<text x="91.3" y="176.2">5</text>
<text x="84.2" y="181.7" transform="rotate(-90 84.2 181.7)">4</text>
<text x="89.3" y="181.7" transform="rotate(-90 89.3 181.7)">3</text>
</g>
<g font-size="1.8" fill="#00f">
<text x="162.4" y="52.8">ADC_AIN+</text>
<text x="129.4" y="65.5">ADC_OCM</text>
<text x="162.4" y="64.9">ADC_AIN-</text>
<text x="143.4" y="92.1">ADC_OCM</text>
<text x="340.2" y="103.6">ADC_AIN+</text>
<text x="340.2" y="107.4">ADC_AIN-</text>
<text x="272.9" y="109.9">CLKA</text>
<text x="272.9" y="112.4">ADC_MODE</text>
<text x="272.9" y="115">OFA</text>
<text x="272.9" y="122.6">ADC_VREF</text>
<text x="192.9" y="129">ADC_CLK</text>
<text x="234.8" y="129">CLKA</text>
<text x="272.9" y="130.2">DO0_A</text>
<text x="272.9" y="134">DO1_A</text>
<text x="272.9" y="136.6">DO2_A</text>
<text x="190.4" y="141.7">DO12</text>
<text x="234.8" y="141.7">DO12_A</text>
<text x="272.9" y="139.1">DO3_A</text>
<text x="272.9" y="141.7">DO4_A</text>
<text x="190.4" y="149.3">ADC_OFA</text>
<text x="190.4" y="144.2">DO13</text>
<text x="234.8" y="149.3">OFA</text>
<text x="234.8" y="144.2">DO13_A</text>
<text x="272.9" y="144.2">DO5_A</text>
<text x="272.9" y="146.7">DO6_A</text>
<text x="272.9" y="149.3">DO7_A</text>
<text x="272.9" y="151.8">DO8_A</text>
<text x="272.9" y="154.4">DO9_A</text>
<text x="190.4" y="158.2">DO8</text>
<text x="190.4" y="160.7">DO9</text>
<text x="234.8" y="158.2">DO8_A</text>
<text x="234.8" y="160.7">DO9_A</text>
<text x="272.9" y="156.9">DO10_A</text>
<text x="272.9" y="159.4">DO11_A</text>
<text x="272.9" y="162">DO12_A</text>
<text x="190.4" y="163.2">DO10</text>
<text x="190.4" y="165.8">DO11</text>
<text x="234.8" y="163.2">DO10_A</text>
<text x="234.8" y="165.8">DO11_A</text>
<text x="272.9" y="164.5">DO13_A</text>
<text x="190.4" y="173.4">DO4</text>
<text x="234.8" y="173.4">DO4_A</text>
<text x="190.4" y="175.9">DO5</text>
<text x="190.4" y="178.5">DO6</text>
<text x="234.8" y="178.5">DO6_A</text>
<text x="234.8" y="175.9">DO5_A</text>
<text x="190.4" y="181">DO7</text>
<text x="234.8" y="181">DO7_A</text>
<text x="190.4" y="188.6">DO0</text>
<text x="190.4" y="191.2">DO1</text>
<text x="234.8" y="188.6">DO0_A</text>
<text x="234.8" y="191.2">DO1_A</text>
<text x="317.4" y="188.6">ADC_VREF</text>
<text x="190.4" y="193.7">DO2</text>
<text x="190.4" y="196.3">DO3</text>
<text x="234.8" y="193.7">DO2_A</text>
<text x="234.8" y="196.3">DO3_A</text>
<text x="279.3" y="192.5">ADC_MODE</text>
</g>
<g font-size="1.2" fill="#a00000">
<text x="101.8" y="55.9">+</text>
<text x="101.9" y="61">-</text>
</g>
<text font-size=".7" fill="#a00000" x="102" y="58.2">Vcm</text>
</svg>
